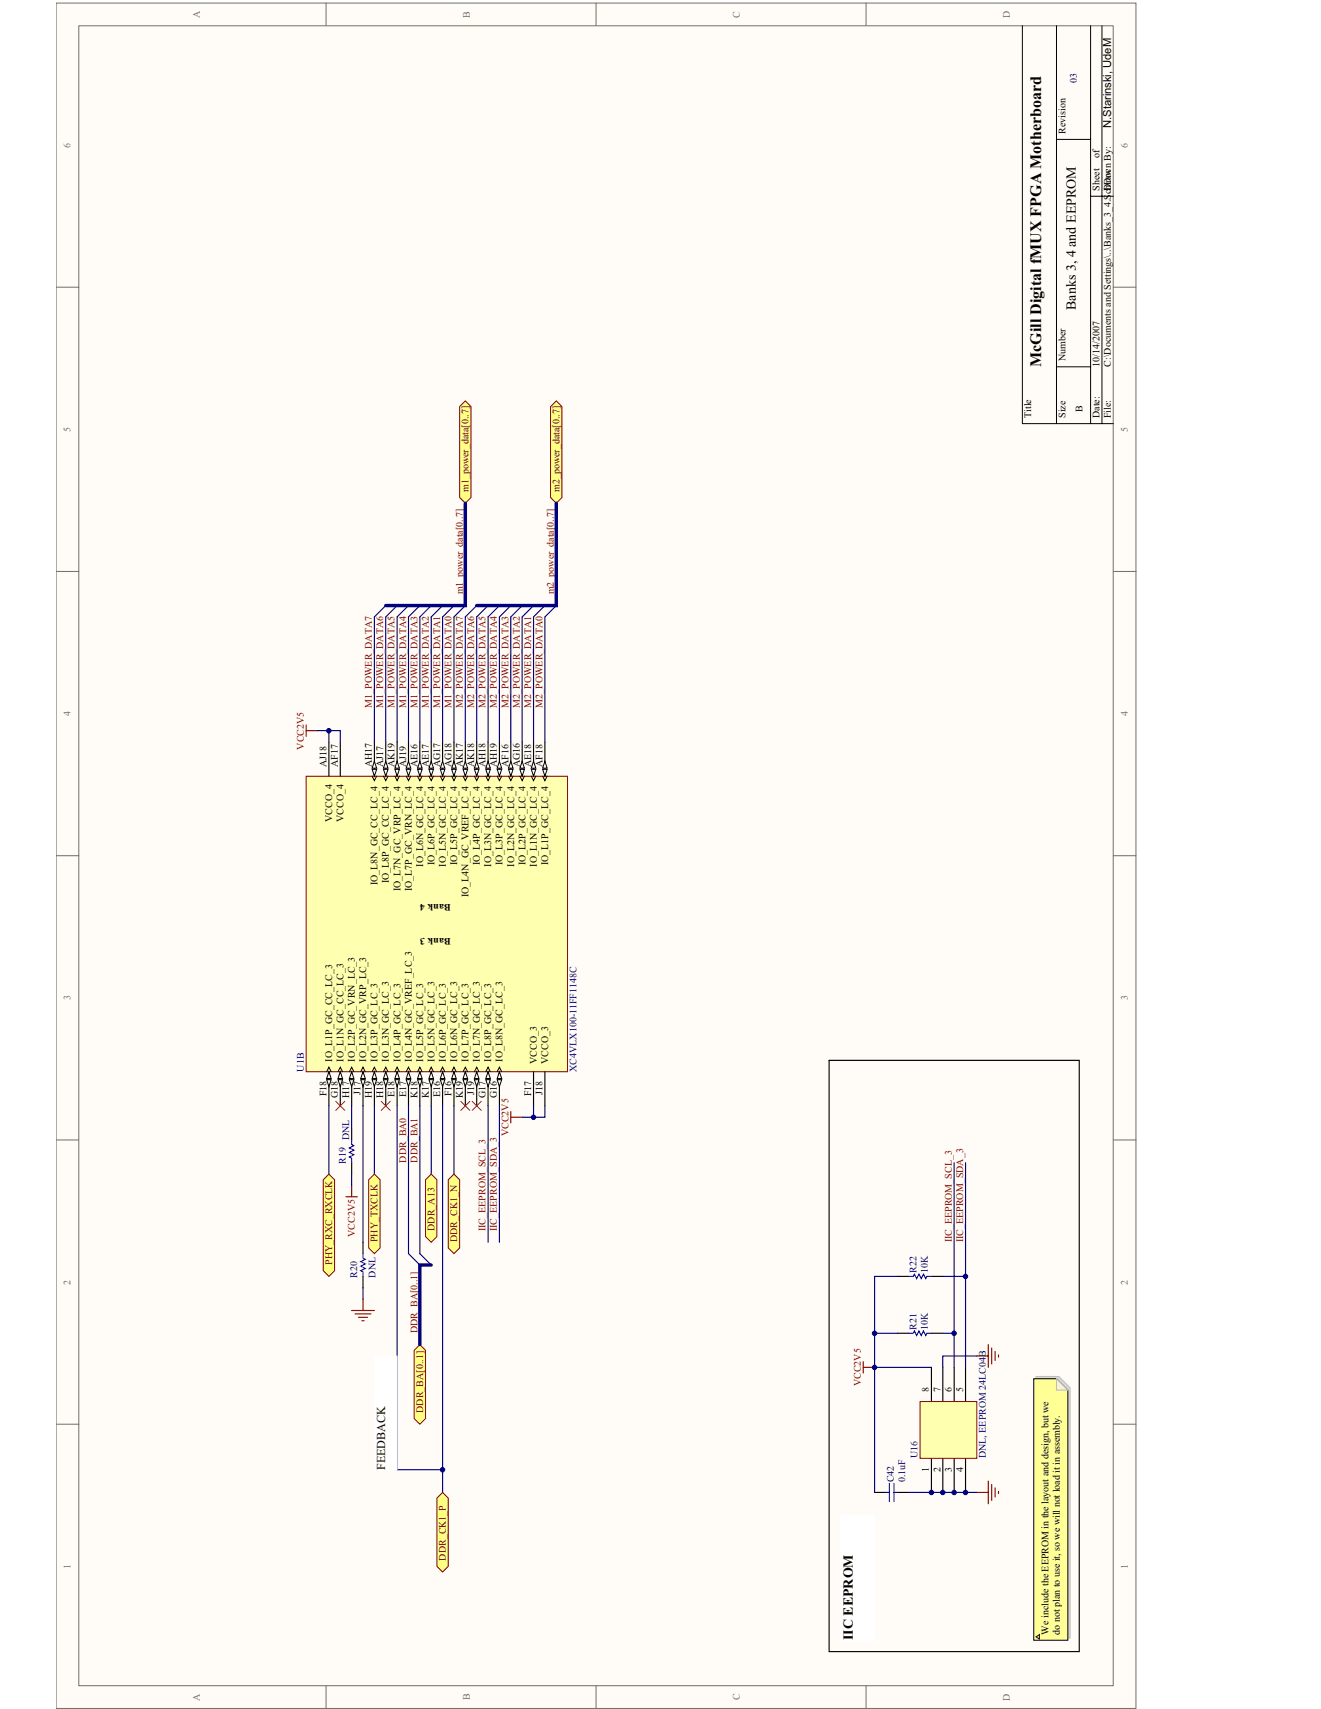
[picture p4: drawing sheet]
<svg xmlns="http://www.w3.org/2000/svg" width="216mm" height="279mm" viewBox="0 0 216 279" stroke-linecap="round" stroke-linejoin="round" font-family="sans-serif">
<g fill="#fffcf8" stroke="#716f64" stroke-width=".16">
<path d="M9.2 .5h176.5v278.8h-176.5z"/>
<path d="M12.9 4.2h169v271.4h-169z"/>
</g>
<g fill="none" stroke="#716f64" stroke-width=".16">
<path d="M53.3 .5v3.7M97.4 .5v3.7M141.5 .5v3.7M9.2 47h3.7M182 47h3.7M9.2 93.4h3.7M182 93.4h3.7M9.2 139.9h3.7M182 139.9h3.7M9.2 186.4h3.7M182 186.4h3.7M9.2 232.8h3.7"/>
<path d="M182 232.8h3.7M53.3 275.6v3.7M97.4 275.6v3.7M141.5 275.6v3.7"/>
</g>
<path d="M167.1 4.2v65.1h14.9M172.7 4.2v65.1M178.2 4.2v65.1M180.1 4.2v65.1M172.7 22.8h5.5M178.2 32.1h3.8M172.7 60h5.5" fill="none" stroke="#000" stroke-width=".16"/>
<path d="M50 126.9h42.8v48.3h-42.8z" fill="#ffffb0" stroke="#800000" stroke-width=".16"/>
<path d="M89.1 121.3v5.6" fill="none" stroke="#000" stroke-width=".19"/>
<path d="M88.7 126.9l.4 .7 .3-.7" fill="none" stroke="#000" stroke-width=".16"/>
<g fill="#fffcf8" stroke="#000" stroke-width=".16">
<path d="M88.7 125.8h.7l-.3 1.1z"/>
<path d="M89.1 124.5l.3 1.1h-.7z"/>
</g>
<path d="M87.2 121.3v5.6" fill="none" stroke="#000" stroke-width=".19"/>
<path d="M86.8 126.9l.4 .7 .4-.7" fill="none" stroke="#000" stroke-width=".16"/>
<g fill="#fffcf8" stroke="#000" stroke-width=".16">
<path d="M86.8 125.8h.8l-.4 1.1z"/>
<path d="M87.2 124.5l.4 1.1h-.8z"/>
</g>
<path d="M85.3 121.3v5.6" fill="none" stroke="#000" stroke-width=".19"/>
<path d="M85 126.9l.3 .7 .4-.7" fill="none" stroke="#000" stroke-width=".16"/>
<g fill="#fffcf8" stroke="#000" stroke-width=".16">
<path d="M85 125.8h.7l-.4 1.1z"/>
<path d="M85.3 124.5l.4 1.1h-.7z"/>
</g>
<path d="M83.5 121.3v5.6" fill="none" stroke="#000" stroke-width=".19"/>
<path d="M83.1 126.9l.4 .7 .4-.7" fill="none" stroke="#000" stroke-width=".16"/>
<g fill="#fffcf8" stroke="#000" stroke-width=".16">
<path d="M83.1 125.8h.8l-.4 1.1z"/>
<path d="M83.5 124.5l.4 1.1h-.8z"/>
</g>
<path d="M81.6 121.3v5.6" fill="none" stroke="#000" stroke-width=".19"/>
<path d="M81.3 126.9l.3 .7 .4-.7" fill="none" stroke="#000" stroke-width=".16"/>
<g fill="#fffcf8" stroke="#000" stroke-width=".16">
<path d="M81.3 125.8h.7l-.4 1.1z"/>
<path d="M81.6 124.5l.4 1.1h-.7z"/>
</g>
<path d="M79.8 121.3v5.6" fill="none" stroke="#000" stroke-width=".19"/>
<path d="M79.4 126.9l.4 .7 .3-.7" fill="none" stroke="#000" stroke-width=".16"/>
<g fill="#fffcf8" stroke="#000" stroke-width=".16">
<path d="M79.4 125.8h.7l-.3 1.1z"/>
<path d="M79.8 124.5l.3 1.1h-.7z"/>
</g>
<path d="M77.9 121.3v5.6" fill="none" stroke="#000" stroke-width=".19"/>
<path d="M77.5 126.9l.4 .7 .4-.7" fill="none" stroke="#000" stroke-width=".16"/>
<g fill="#fffcf8" stroke="#000" stroke-width=".16">
<path d="M77.5 125.8h.8l-.4 1.1z"/>
<path d="M77.9 124.5l.4 1.1h-.8z"/>
</g>
<path d="M76.1 121.3v5.6" fill="none" stroke="#000" stroke-width=".19"/>
<path d="M75.7 126.9l.4 .7 .3-.7" fill="none" stroke="#000" stroke-width=".16"/>
<g fill="#fffcf8" stroke="#000" stroke-width=".16">
<path d="M75.7 125.8h.7l-.3 1.1z"/>
<path d="M76.1 124.5l.3 1.1h-.7z"/>
</g>
<path d="M74.2 121.3v5.6" fill="none" stroke="#000" stroke-width=".19"/>
<path d="M73.8 126.9l.4 .7 .4-.7" fill="none" stroke="#000" stroke-width=".16"/>
<g fill="#fffcf8" stroke="#000" stroke-width=".16">
<path d="M73.8 125.8h.8l-.4 1.1z"/>
<path d="M74.2 124.5l.4 1.1h-.8z"/>
</g>
<path d="M72.3 121.3v5.6" fill="none" stroke="#000" stroke-width=".19"/>
<path d="M72 126.9l.3 .7 .4-.7" fill="none" stroke="#000" stroke-width=".16"/>
<g fill="#fffcf8" stroke="#000" stroke-width=".16">
<path d="M72 125.8h.7l-.4 1.1z"/>
<path d="M72.3 124.5l.4 1.1h-.7z"/>
</g>
<path d="M70.5 121.3v5.6" fill="none" stroke="#000" stroke-width=".19"/>
<path d="M70.1 126.9l.4 .7 .3-.7" fill="none" stroke="#000" stroke-width=".16"/>
<g fill="#fffcf8" stroke="#000" stroke-width=".16">
<path d="M70.1 125.8h.7l-.3 1.1z"/>
<path d="M70.5 124.5l.3 1.1h-.7z"/>
</g>
<path d="M68.6 121.3v5.6" fill="none" stroke="#000" stroke-width=".19"/>
<path d="M68.2 126.9l.4 .7 .4-.7" fill="none" stroke="#000" stroke-width=".16"/>
<g fill="#fffcf8" stroke="#000" stroke-width=".16">
<path d="M68.2 125.8h.8l-.4 1.1z"/>
<path d="M68.6 124.5l.4 1.1h-.8z"/>
</g>
<path d="M66.8 121.3v5.6" fill="none" stroke="#000" stroke-width=".19"/>
<path d="M66.4 126.9l.4 .7 .3-.7" fill="none" stroke="#000" stroke-width=".16"/>
<g fill="#fffcf8" stroke="#000" stroke-width=".16">
<path d="M66.4 125.8h.7l-.3 1.1z"/>
<path d="M66.8 124.5l.3 1.1h-.7z"/>
</g>
<path d="M64.9 121.3v5.6" fill="none" stroke="#000" stroke-width=".19"/>
<path d="M64.5 126.9l.4 .7 .4-.7" fill="none" stroke="#000" stroke-width=".16"/>
<g fill="#fffcf8" stroke="#000" stroke-width=".16">
<path d="M64.5 125.8h.8l-.4 1.1z"/>
<path d="M64.9 124.5l.4 1.1h-.8z"/>
</g>
<path d="M63 121.3v5.6" fill="none" stroke="#000" stroke-width=".19"/>
<path d="M62.7 126.9l.3 .7 .4-.7" fill="none" stroke="#000" stroke-width=".16"/>
<g fill="#fffcf8" stroke="#000" stroke-width=".16">
<path d="M62.7 125.8h.7l-.4 1.1z"/>
<path d="M63 124.5l.4 1.1h-.7z"/>
</g>
<path d="M61.2 121.3v5.6" fill="none" stroke="#000" stroke-width=".19"/>
<path d="M60.8 126.9l.4 .7 .4-.7" fill="none" stroke="#000" stroke-width=".16"/>
<g fill="#fffcf8" stroke="#000" stroke-width=".16">
<path d="M60.8 125.8h.8l-.4 1.1z"/>
<path d="M61.2 124.5l.4 1.1h-.8z"/>
</g>
<path d="M53.8 121.3v5.6M55.6 121.3v5.6M53.8 175.2v5.6" fill="none" stroke="#000" stroke-width=".19"/>
<path d="M53.4 175.2l.4-.7 .3 .7" fill="none" stroke="#000" stroke-width=".16"/>
<g fill="#fffcf8" stroke="#000" stroke-width=".16">
<path d="M53.8 175.2l.3 1.1h-.7z"/>
<path d="M53.4 176.5h.7l-.3 1.1z"/>
</g>
<path d="M55.6 175.2v5.6" fill="none" stroke="#000" stroke-width=".19"/>
<path d="M55.2 175.2l.4-.7 .4 .7" fill="none" stroke="#000" stroke-width=".16"/>
<g fill="#fffcf8" stroke="#000" stroke-width=".16">
<path d="M55.6 175.2l.4 1.1h-.8z"/>
<path d="M55.2 176.5h.8l-.4 1.1z"/>
</g>
<path d="M57.5 175.2v5.6" fill="none" stroke="#000" stroke-width=".19"/>
<path d="M57.1 175.2l.4-.7 .3 .7" fill="none" stroke="#000" stroke-width=".16"/>
<g fill="#fffcf8" stroke="#000" stroke-width=".16">
<path d="M57.5 175.2l.3 1.1h-.7z"/>
<path d="M57.1 176.5h.7l-.3 1.1z"/>
</g>
<path d="M59.3 175.2v5.6" fill="none" stroke="#000" stroke-width=".19"/>
<path d="M59 175.2l.3-.7 .4 .7" fill="none" stroke="#000" stroke-width=".16"/>
<g fill="#fffcf8" stroke="#000" stroke-width=".16">
<path d="M59.3 175.2l.4 1.1h-.7z"/>
<path d="M59 176.5h.7l-.4 1.1z"/>
</g>
<path d="M61.2 175.2v5.6" fill="none" stroke="#000" stroke-width=".19"/>
<path d="M60.8 175.2l.4-.7 .4 .7" fill="none" stroke="#000" stroke-width=".16"/>
<g fill="#fffcf8" stroke="#000" stroke-width=".16">
<path d="M61.2 175.2l.4 1.1h-.8z"/>
<path d="M60.8 176.5h.8l-.4 1.1z"/>
</g>
<path d="M63 175.2v5.6" fill="none" stroke="#000" stroke-width=".19"/>
<path d="M62.7 175.2l.3-.7 .4 .7" fill="none" stroke="#000" stroke-width=".16"/>
<g fill="#fffcf8" stroke="#000" stroke-width=".16">
<path d="M63 175.2l.4 1.1h-.7z"/>
<path d="M62.7 176.5h.7l-.4 1.1z"/>
</g>
<path d="M64.9 175.2v5.6" fill="none" stroke="#000" stroke-width=".19"/>
<path d="M64.5 175.2l.4-.7 .4 .7" fill="none" stroke="#000" stroke-width=".16"/>
<g fill="#fffcf8" stroke="#000" stroke-width=".16">
<path d="M64.9 175.2l.4 1.1h-.8z"/>
<path d="M64.5 176.5h.8l-.4 1.1z"/>
</g>
<path d="M66.8 175.2v5.6" fill="none" stroke="#000" stroke-width=".19"/>
<path d="M66.4 175.2l.4-.7 .3 .7" fill="none" stroke="#000" stroke-width=".16"/>
<g fill="#fffcf8" stroke="#000" stroke-width=".16">
<path d="M66.8 175.2l.3 1.1h-.7z"/>
<path d="M66.4 176.5h.7l-.3 1.1z"/>
</g>
<path d="M68.6 175.2v5.6" fill="none" stroke="#000" stroke-width=".19"/>
<path d="M68.2 175.2l.4-.7 .4 .7" fill="none" stroke="#000" stroke-width=".16"/>
<g fill="#fffcf8" stroke="#000" stroke-width=".16">
<path d="M68.6 175.2l.4 1.1h-.8z"/>
<path d="M68.2 176.5h.8l-.4 1.1z"/>
</g>
<path d="M70.5 175.2v5.6" fill="none" stroke="#000" stroke-width=".19"/>
<path d="M70.1 175.2l.4-.7 .3 .7" fill="none" stroke="#000" stroke-width=".16"/>
<g fill="#fffcf8" stroke="#000" stroke-width=".16">
<path d="M70.5 175.2l.3 1.1h-.7z"/>
<path d="M70.1 176.5h.7l-.3 1.1z"/>
</g>
<path d="M72.3 175.2v5.6" fill="none" stroke="#000" stroke-width=".19"/>
<path d="M72 175.2l.3-.7 .4 .7" fill="none" stroke="#000" stroke-width=".16"/>
<g fill="#fffcf8" stroke="#000" stroke-width=".16">
<path d="M72.3 175.2l.4 1.1h-.7z"/>
<path d="M72 176.5h.7l-.4 1.1z"/>
</g>
<path d="M74.2 175.2v5.6" fill="none" stroke="#000" stroke-width=".19"/>
<path d="M73.8 175.2l.4-.7 .4 .7" fill="none" stroke="#000" stroke-width=".16"/>
<g fill="#fffcf8" stroke="#000" stroke-width=".16">
<path d="M74.2 175.2l.4 1.1h-.8z"/>
<path d="M73.8 176.5h.8l-.4 1.1z"/>
</g>
<path d="M76.1 175.2v5.6" fill="none" stroke="#000" stroke-width=".19"/>
<path d="M75.7 175.2l.4-.7 .3 .7" fill="none" stroke="#000" stroke-width=".16"/>
<g fill="#fffcf8" stroke="#000" stroke-width=".16">
<path d="M76.1 175.2l.3 1.1h-.7z"/>
<path d="M75.7 176.5h.7l-.3 1.1z"/>
</g>
<path d="M77.9 175.2v5.6" fill="none" stroke="#000" stroke-width=".19"/>
<path d="M77.5 175.2l.4-.7 .4 .7" fill="none" stroke="#000" stroke-width=".16"/>
<g fill="#fffcf8" stroke="#000" stroke-width=".16">
<path d="M77.9 175.2l.4 1.1h-.8z"/>
<path d="M77.5 176.5h.8l-.4 1.1z"/>
</g>
<path d="M79.8 175.2v5.6" fill="none" stroke="#000" stroke-width=".19"/>
<path d="M79.4 175.2l.4-.7 .3 .7" fill="none" stroke="#000" stroke-width=".16"/>
<g fill="#fffcf8" stroke="#000" stroke-width=".16">
<path d="M79.8 175.2l.3 1.1h-.7z"/>
<path d="M79.4 176.5h.7l-.3 1.1z"/>
</g>
<path d="M81.6 175.2v5.6" fill="none" stroke="#000" stroke-width=".19"/>
<path d="M81.3 175.2l.3-.7 .4 .7" fill="none" stroke="#000" stroke-width=".16"/>
<g fill="#fffcf8" stroke="#000" stroke-width=".16">
<path d="M81.6 175.2l.4 1.1h-.7z"/>
<path d="M81.3 176.5h.7l-.4 1.1z"/>
</g>
<g fill="none" stroke="#000" stroke-width=".19">
<path d="M87.2 175.2v5.6M89.1 175.2v5.6M57.5 184.5v1.9M57.5 190.1v1.8M59.3 203.1v1.9M59.3 208.7v1.8M152.2 223.5v5.6M152.2 238.4v5.6M154.1 223.5v5.6M154.1 238.4v5.6M155.9 223.5v5.6M155.9 238.4v5.6"/>
<path d="M157.8 223.5v5.6M157.8 238.4v5.6"/>
</g>
<path d="M50 118.5v1.9M50 119.4h1.9M56.5 195.7h1.9M57.5 193.8v1.9M83.5 181.7v1.9M83.5 182.7h1.8M57.5 214.3h3.7M58 214.8h2.6M58.6 215.4h1.5M59.1 215.9h.4M59.3 212.4v1.9" fill="none" stroke="#800000" stroke-width=".19"/>
<g fill="none" stroke="#000080" stroke-width=".19">
<path d="M51.9 119.4h3.7v1.9M53.8 119.4v1.9M53.8 180.8v11.1M57.5 180.8v3.7M57.5 191.9v1.9M59.3 180.8v22.3M61.2 180.8v11.1M70.5 180.8v11.1M72.3 180.8v63.2M74.2 180.8v11.1M79.8 180.8v22.3M81.6 180.8v22.3"/>
<path d="M87.2 180.8v1.9M89.1 180.8v1.9h-3.8M59.3 210.5v1.9"/>
</g>
<path d="M54.9 180l1.5 1.5M56.4 180l-1.5 1.5M62.3 180l1.5 1.5M63.8 180l-1.5 1.5M75.3 180l1.5 1.5M76.8 180l-1.5 1.5M77.2 180l1.5 1.5M78.7 180l-1.5 1.5" fill="none" stroke="#f00" stroke-width=".16"/>
<path d="M57.5 186.4v.7l.3 .2-.7 .4 .7 .3-.7 .4 .7 .4-.7 .4 .4 .1v.8M59.3 205v.7l.4 .2-.7 .4 .7 .3-.7 .4 .7 .4-.7 .3 .3 .2v.8" fill="none" stroke="#00f" stroke-width=".19"/>
<path d="M150.4 229.1h9.2v9.3h-9.2z" fill="#ffffb0" stroke="#800000" stroke-width=".16"/>
<path d="M161.5 219.8v3.7M141.1 222.6v1.9M141.1 223.5h1.8M159.7 221.7h1.8M162.1 220.4v2.6M162.6 220.9v1.5M163.2 221.5v.4M159.7 244h1.8M161.5 242.1v3.8M162.1 242.7v2.6M162.6 243.2v1.5M163.2 243.8v.4" fill="none" stroke="#800000" stroke-width=".19"/>
<g fill="none" stroke="#000080" stroke-width=".19">
<path d="M63 99l-1.8 1.9v20.4M64.9 99l-1.9 1.9v20.4M66.8 99l-1.9 1.9v20.4M68.6 99l-1.8 1.9v20.4M70.5 99l-1.9 1.9v20.4M72.3 99l-1.8 1.9v20.4M74.2 99l-1.9 1.9v20.4M76.1 99l-1.9 1.9v20.4M77.9 99l-1.8 1.9v20.4M79.8 99l-1.9 1.9v20.4M81.6 99l-1.8 1.9v20.4M83.5 99l-1.9 1.9v20.4"/>
<path d="M85.3 99l-1.8 1.9v20.4M87.2 99l-1.9 1.9v20.4M89.1 99l-1.9 1.9v20.4M90.9 99l-1.8 1.9v20.4M155.9 190.1v33.4M157.8 190.1v33.4M146.7 218h-3.8v5.5M146.7 208.7h-3.8v9.3M154.1 218h1.8M154.1 208.7h3.7M152.2 223.5h-9.3v20.5M159.7 221.7h-5.6v1.8"/>
<path d="M148.5 244h11.2"/>
</g>
<path d="M146.7 218h1.8M146.7 208.7h1.8M152.2 218h1.9M152.2 208.7h1.9M142.9 244h1.9M146.7 244h1.8" fill="none" stroke="#000" stroke-width=".19"/>
<path d="M148.5 218h.8l.1-.4 .4 .7 .4-.7 .4 .7 .3-.7 .4 .7 .2-.3h.7M148.5 208.7h.8l.1-.4 .4 .7 .4-.7 .4 .7 .3-.7 .4 .7 .2-.3h.7M144.8 244h.6M145.4 242.5v3M146.1 242.5v3M146.1 244h.6" fill="none" stroke="#00f" stroke-width=".19"/>
<g fill="#ffff80" stroke="#800000" stroke-width=".16">
<path d="M76.1 65.5l.9 1v14.8l-.9 1-1-1v-14.8z" fill-rule="evenodd"/>
<path d="M90.9 65.5l.9 1v14.8l-.9 1-.9-1v-14.8z" fill-rule="evenodd"/>
</g>
<path d="M76.1 82.3v16.7h-13.1M90.9 82.3v16.7h-13" fill="none" stroke="#000080" stroke-width=".56"/>
<g fill="#ffff80" stroke="#800000" stroke-width=".16">
<path d="M53.8 191.9l.9 1v14.8l-.9 1-1-1v-14.8z" fill-rule="evenodd"/>
<path d="M61.2 191.9l.9 1v11.1l-.9 1-.9-1v-11.1z" fill-rule="evenodd"/>
<path d="M68.6 219.8l.9 1v11.1l-.9 .9-.9-.9v-11.1z" fill-rule="evenodd"/>
<path d="M70.5 191.9l.9 1v9.3l-.9 .9-1-.9v-9.3z" fill-rule="evenodd"/>
<path d="M72.3 244l1 .9v11.2l-1 .9-.9-.9v-11.2z" fill-rule="evenodd"/>
<path d="M74.2 191.9l.9 1v11.1l-.9 1-.9-1v-11.1z" fill-rule="evenodd"/>
</g>
<path d="M64.9 180.8v59.5h7.4M66.8 180.8v24.2l1.8 1.8M68.6 180.8v24.2l1.9 1.8" fill="none" stroke="#000080" stroke-width=".19"/>
<path d="M70.5 206.8h-1.9v13" fill="none" stroke="#000080" stroke-width=".56"/>
<g fill="#fff" stroke="#fff" stroke-width=".16">
<path d="M61.2 221.7h3.7v18.6h-3.7z"/>
<path d="M137.4 247.7h5.5v20.5h-5.5z"/>
</g>
<path d="M135.5 173.4h40.9v96.6h-40.9z" fill="none" stroke="#000" stroke-width=".19"/>
<path d="M169.3 225h3.7l1.9 1.9v40.9h-5.6z" fill-rule="evenodd" fill="#e0ddd7" stroke="#bfbdba" stroke-width=".16"/>
<path d="M169 225.4h3.7l1.8 1.9v40.9h-5.5z" fill-rule="evenodd" fill="#ffff96" stroke="#000" stroke-width=".16"/>
<path d="M172.7 225.4l1.8 1.9h-1.8z" fill="#f2f0d8" stroke="#bfbdba" stroke-width=".16"/>
<path d="M169.3 267.6l.6-.4v.8z" fill="#ffcc78" stroke="#300" stroke-width=".16"/>
<g fill="#000080" stroke="#000080" stroke-width=".16">
<circle cx="157.8" cy="244" r=".36"/>
<circle cx="155.9" cy="244" r=".36"/>
<circle cx="154.1" cy="244" r=".36"/>
<circle cx="152.2" cy="244" r=".36"/>
<circle cx="72.3" cy="240.3" r=".36"/>
<circle cx="142.9" cy="223.6" r=".36"/>
<circle cx="155.9" cy="218" r=".36"/>
<circle cx="142.9" cy="218" r=".36"/>
<circle cx="157.8" cy="208.7" r=".36"/>
<circle cx="87.2" cy="182.7" r=".36"/>
<circle cx="53.7" cy="119.5" r=".36"/>
</g>
<text font-size="2.6" x="170.2" y="60" transform="rotate(-90 170.2 60)">McGill Digital fMUX FPGA Motherboard</text>
<g font-size="2.3">
<text x="175.8" y="50.7" transform="rotate(-90 175.8 50.7)">Banks 3, 4 and EEPROM</text>
<text x="139.4" y="268.2" transform="rotate(-90 139.4 268.2)">IIC EEPROM</text>
</g>
<text font-size="2" x="63" y="240.3" transform="rotate(-90 63 240.3)">FEEDBACK</text>
<text font-size="1.8" x="181.6" y="20.9" transform="rotate(-90 181.6 20.9)">N.Starinski, UdeM</text>
<g font-size="1.6" fill="#716f64">
<text x="32.7" y="2.9" transform="rotate(-90 32.7 2.9)">A</text>
<text x="76.8" y="2.9" transform="rotate(-90 76.8 2.9)">B</text>
<text x="120.9" y="2.9" transform="rotate(-90 120.9 2.9)">C</text>
<text x="165.1" y="2.9" transform="rotate(-90 165.1 2.9)">D</text>
<text x="11.5" y="24.1" transform="rotate(-90 11.5 24.1)">6</text>
<text x="184.3" y="24.1" transform="rotate(-90 184.3 24.1)">6</text>
<text x="11.5" y="70.6" transform="rotate(-90 11.5 70.6)">5</text>
<text x="184.3" y="70.6" transform="rotate(-90 184.3 70.6)">5</text>
<text x="11.5" y="117.1" transform="rotate(-90 11.5 117.1)">4</text>
<text x="184.3" y="117.1" transform="rotate(-90 184.3 117.1)">4</text>
<text x="11.5" y="163.5" transform="rotate(-90 11.5 163.5)">3</text>
<text x="184.3" y="163.5" transform="rotate(-90 184.3 163.5)">3</text>
<text x="11.5" y="210" transform="rotate(-90 11.5 210)">2</text>
<text x="184.3" y="210" transform="rotate(-90 184.3 210)">2</text>
<text x="11.5" y="256.5" transform="rotate(-90 11.5 256.5)">1</text>
<text x="184.3" y="256.5" transform="rotate(-90 184.3 256.5)">1</text>
<text x="32.7" y="278" transform="rotate(-90 32.7 278)">A</text>
<text x="76.8" y="278" transform="rotate(-90 76.8 278)">B</text>
<text x="120.9" y="278" transform="rotate(-90 120.9 278)">C</text>
<text x="165.1" y="278" transform="rotate(-90 165.1 278)">D</text>
</g>
<g font-size="1.6" fill="#000080">
<text x="176" y="13.5" transform="rotate(-90 176 13.5)">03</text>
<text x="49.6" y="175.2" transform="rotate(-90 49.6 175.2)">U1B</text>
<text x="94.2" y="175.2" transform="rotate(-90 94.2 175.2)">XC4VLX100-11FF1148C</text>
<text x="56.5" y="190.3" transform="rotate(-90 56.5 190.3)">R19</text>
<text x="57.1" y="186.4" transform="rotate(-90 57.1 186.4)">DNL</text>
<text x="58.4" y="208.9" transform="rotate(-90 58.4 208.9)">R20</text>
<text x="61.3" y="208.9" transform="rotate(-90 61.3 208.9)">DNL</text>
<text x="149.8" y="208.1" transform="rotate(-90 149.8 208.1)">R22</text>
<text x="151.6" y="208.1" transform="rotate(-90 151.6 208.1)">10K</text>
<text x="149.8" y="217.4" transform="rotate(-90 149.8 217.4)">R21</text>
<text x="151.6" y="217.4" transform="rotate(-90 151.6 217.4)">10K</text>
<text x="150" y="238.4" transform="rotate(-90 150 238.4)">U16</text>
<text x="161.1" y="238.4" transform="rotate(-90 161.1 238.4)">DNL, EEPROM 24LC04B</text>
<text x="146.1" y="242.3" transform="rotate(-90 146.1 242.3)">C42</text>
<text x="147.9" y="242.3" transform="rotate(-90 147.9 242.3)">0.1uF</text>
</g>
<g font-size="1.6">
<text x="174.1" y="21.9" transform="rotate(-90 174.1 21.9)">Revision</text>
<text x="179.7" y="25.9" transform="rotate(-90 179.7 25.9)">of</text>
<text x="179.7" y="31.2" transform="rotate(-90 179.7 31.2)">Sheet</text>
<text x="181.6" y="31.2" transform="rotate(-90 181.6 31.2)">Drawn By:</text>
<text x="174.1" y="59" transform="rotate(-90 174.1 59)">Number</text>
<text x="179.7" y="60" transform="rotate(-90 179.7 60)">10/14/2007</text>
<text x="181.6" y="60" transform="rotate(-90 181.6 60)">C:\Documents and Settings\..\Banks_3_4.SchDoc</text>
<text x="168.6" y="68.3" transform="rotate(-90 168.6 68.3)">Title</text>
<text x="174.1" y="68.3" transform="rotate(-90 174.1 68.3)">Size</text>
<text x="176.9" y="67.4" transform="rotate(-90 176.9 67.4)">B</text>
<text x="179.7" y="68.3" transform="rotate(-90 179.7 68.3)">Date:</text>
<text x="181.6" y="68.3" transform="rotate(-90 181.6 68.3)">File:</text>
<text x="53.4" y="125.4" transform="rotate(-90 53.4 125.4)">AJ18</text>
<text x="55.2" y="125.4" transform="rotate(-90 55.2 125.4)">AF17</text>
<text x="60.8" y="125.4" transform="rotate(-90 60.8 125.4)">AH17</text>
<text x="62.6" y="125.4" transform="rotate(-90 62.6 125.4)">AJ17</text>
<text x="64.5" y="125.4" transform="rotate(-90 64.5 125.4)">AK19</text>
<text x="66.4" y="125.4" transform="rotate(-90 66.4 125.4)">AJ19</text>
<text x="68.2" y="125.4" transform="rotate(-90 68.2 125.4)">AE16</text>
<text x="70.1" y="125.4" transform="rotate(-90 70.1 125.4)">AE17</text>
<text x="71.9" y="125.4" transform="rotate(-90 71.9 125.4)">AG17</text>
<text x="73.8" y="125.4" transform="rotate(-90 73.8 125.4)">AG18</text>
<text x="75.7" y="125.4" transform="rotate(-90 75.7 125.4)">AK17</text>
<text x="77.5" y="125.4" transform="rotate(-90 77.5 125.4)">AK18</text>
<text x="79.4" y="125.4" transform="rotate(-90 79.4 125.4)">AH18</text>
<text x="81.2" y="125.4" transform="rotate(-90 81.2 125.4)">AH19</text>
<text x="83.1" y="125.4" transform="rotate(-90 83.1 125.4)">AF16</text>
<text x="84.9" y="125.4" transform="rotate(-90 84.9 125.4)">AG16</text>
<text x="86.8" y="125.4" transform="rotate(-90 86.8 125.4)">AE18</text>
<text x="88.7" y="125.4" transform="rotate(-90 88.7 125.4)">AF18</text>
<text x="54.3" y="134.4" transform="rotate(-90 54.3 134.4)">VCCO_4</text>
<text x="56.1" y="134.4" transform="rotate(-90 56.1 134.4)">VCCO_4</text>
<text x="69.1" y="141.7" transform="rotate(-90 69.1 141.7)">IO_L6N_GC_LC_4</text>
<text x="71" y="141.4" transform="rotate(-90 71 141.4)">IO_L6P_GC_LC_4</text>
<text x="72.9" y="141.7" transform="rotate(-90 72.9 141.7)">IO_L5N_GC_LC_4</text>
<text x="74.7" y="141.4" transform="rotate(-90 74.7 141.4)">IO_L5P_GC_LC_4</text>
<text x="78.4" y="141.4" transform="rotate(-90 78.4 141.4)">IO_L4P_GC_LC_4</text>
<text x="80.3" y="141.7" transform="rotate(-90 80.3 141.7)">IO_L3N_GC_LC_4</text>
<text x="82.2" y="141.4" transform="rotate(-90 82.2 141.4)">IO_L3P_GC_LC_4</text>
<text x="84" y="141.7" transform="rotate(-90 84 141.7)">IO_L2N_GC_LC_4</text>
<text x="85.9" y="141.4" transform="rotate(-90 85.9 141.4)">IO_L2P_GC_LC_4</text>
<text x="87.7" y="141.7" transform="rotate(-90 87.7 141.7)">IO_L1N_GC_LC_4</text>
<text x="89.6" y="141.4" transform="rotate(-90 89.6 141.4)">IO_L1P_GC_LC_4</text>
<text x="61.7" y="144.7" transform="rotate(-90 61.7 144.7)">IO_L8N_GC_CC_LC_4</text>
<text x="63.6" y="144.4" transform="rotate(-90 63.6 144.4)">IO_L8P_GC_CC_LC_4</text>
<text x="65.4" y="145.7" transform="rotate(-90 65.4 145.7)">IO_L7N_GC_VRP_LC_4</text>
<text x="67.3" y="145.7" transform="rotate(-90 67.3 145.7)">IO_L7P_GC_VRN_LC_4</text>
<text x="73.7" y="147.8" transform="rotate(-180 73.7 147.8)">Bank 4</text>
<text x="76.6" y="146.7" transform="rotate(-90 76.6 146.7)">IO_L4N_GC_VREF_LC_4</text>
<text x="73.7" y="153.4" transform="rotate(-180 73.7 153.4)">Bank 3</text>
<text x="54.3" y="173.5" transform="rotate(-90 54.3 173.5)">IO_L1P_GC_CC_LC_3</text>
<text x="56.1" y="173.5" transform="rotate(-90 56.1 173.5)">IO_L1N_GC_CC_LC_3</text>
<text x="58" y="173.5" transform="rotate(-90 58 173.5)">IO_L2P_GC_VRN_LC_3</text>
<text x="59.9" y="173.5" transform="rotate(-90 59.9 173.5)">IO_L2N_GC_VRP_LC_3</text>
<text x="61.7" y="173.5" transform="rotate(-90 61.7 173.5)">IO_L3P_GC_LC_3</text>
<text x="63.6" y="173.5" transform="rotate(-90 63.6 173.5)">IO_L3N_GC_LC_3</text>
<text x="65.4" y="173.5" transform="rotate(-90 65.4 173.5)">IO_L4P_GC_LC_3</text>
<text x="67.3" y="173.5" transform="rotate(-90 67.3 173.5)">IO_L4N_GC_VREF_LC_3</text>
<text x="69.1" y="173.5" transform="rotate(-90 69.1 173.5)">IO_L5P_GC_LC_3</text>
<text x="71" y="173.5" transform="rotate(-90 71 173.5)">IO_L5N_GC_LC_3</text>
<text x="72.9" y="173.5" transform="rotate(-90 72.9 173.5)">IO_L6P_GC_LC_3</text>
<text x="74.7" y="173.5" transform="rotate(-90 74.7 173.5)">IO_L6N_GC_LC_3</text>
<text x="76.6" y="173.5" transform="rotate(-90 76.6 173.5)">IO_L7P_GC_LC_3</text>
<text x="78.4" y="173.5" transform="rotate(-90 78.4 173.5)">IO_L7N_GC_LC_3</text>
<text x="80.3" y="173.5" transform="rotate(-90 80.3 173.5)">IO_L8P_GC_LC_3</text>
<text x="82.2" y="173.5" transform="rotate(-90 82.2 173.5)">IO_L8N_GC_LC_3</text>
<text x="87.7" y="173.9" transform="rotate(-90 87.7 173.9)">VCCO_3</text>
<text x="89.6" y="173.9" transform="rotate(-90 89.6 173.9)">VCCO_3</text>
<text x="53.4" y="179.2" transform="rotate(-90 53.4 179.2)">F18</text>
<text x="55.2" y="179.5" transform="rotate(-90 55.2 179.5)">G18</text>
<text x="57.1" y="179.5" transform="rotate(-90 57.1 179.5)">H17</text>
<text x="58.9" y="179" transform="rotate(-90 58.9 179)">J17</text>
<text x="60.8" y="179.5" transform="rotate(-90 60.8 179.5)">H19</text>
<text x="62.6" y="179.5" transform="rotate(-90 62.6 179.5)">H18</text>
<text x="64.5" y="179.3" transform="rotate(-90 64.5 179.3)">E18</text>
<text x="66.4" y="179.3" transform="rotate(-90 66.4 179.3)">E17</text>
<text x="68.2" y="179.5" transform="rotate(-90 68.2 179.5)">K18</text>
<text x="70.1" y="179.5" transform="rotate(-90 70.1 179.5)">K17</text>
<text x="71.9" y="179.3" transform="rotate(-90 71.9 179.3)">E16</text>
<text x="73.8" y="179.2" transform="rotate(-90 73.8 179.2)">F16</text>
<text x="75.7" y="179.5" transform="rotate(-90 75.7 179.5)">K19</text>
<text x="77.5" y="179" transform="rotate(-90 77.5 179)">J19</text>
<text x="79.4" y="179.5" transform="rotate(-90 79.4 179.5)">G17</text>
<text x="81.2" y="179.5" transform="rotate(-90 81.2 179.5)">G16</text>
<text x="86.8" y="179.2" transform="rotate(-90 86.8 179.2)">F17</text>
<text x="88.7" y="179" transform="rotate(-90 88.7 179)">J18</text>
<text x="151.8" y="227.6" transform="rotate(-90 151.8 227.6)">8</text>
<text x="153.7" y="227.6" transform="rotate(-90 153.7 227.6)">7</text>
<text x="155.5" y="227.6" transform="rotate(-90 155.5 227.6)">6</text>
<text x="157.4" y="227.6" transform="rotate(-90 157.4 227.6)">5</text>
<text x="151.8" y="240.7" transform="rotate(-90 151.8 240.7)">1</text>
<text x="153.7" y="240.7" transform="rotate(-90 153.7 240.7)">2</text>
<text x="155.5" y="240.7" transform="rotate(-90 155.5 240.7)">3</text>
<text x="157.4" y="240.7" transform="rotate(-90 157.4 240.7)">4</text>
<text x="171.3" y="267.2" transform="rotate(-90 171.3 267.2)">We include the EEPROM in the layout and design, but we</text>
<text x="173.2" y="267.2" transform="rotate(-90 173.2 267.2)">do not plan to use it, so we will not load it in assembly.</text>
</g>
<g font-size="1.6" fill="#800000">
<text x="76.6" y="80.4" transform="rotate(-90 76.6 80.4)">m1_power_data[0..7]</text>
<text x="91.4" y="80.4" transform="rotate(-90 91.4 80.4)">m2_power_data[0..7]</text>
<text x="75.7" y="97.1" transform="rotate(-90 75.7 97.1)">m1_power_data[0..7]</text>
<text x="90.5" y="97.1" transform="rotate(-90 90.5 97.1)">m2_power_data[0..7]</text>
<text x="60.8" y="115.7" transform="rotate(-90 60.8 115.7)">M1_POWER_DATA7</text>
<text x="62.6" y="115.7" transform="rotate(-90 62.6 115.7)">M1_POWER_DATA6</text>
<text x="64.5" y="115.7" transform="rotate(-90 64.5 115.7)">M1_POWER_DATA5</text>
<text x="66.4" y="115.7" transform="rotate(-90 66.4 115.7)">M1_POWER_DATA4</text>
<text x="68.2" y="115.7" transform="rotate(-90 68.2 115.7)">M1_POWER_DATA3</text>
<text x="70.1" y="115.7" transform="rotate(-90 70.1 115.7)">M1_POWER_DATA2</text>
<text x="71.9" y="115.7" transform="rotate(-90 71.9 115.7)">M1_POWER_DATA1</text>
<text x="73.8" y="115.7" transform="rotate(-90 73.8 115.7)">M1_POWER_DATA0</text>
<text x="75.7" y="115.7" transform="rotate(-90 75.7 115.7)">M2_POWER_DATA7</text>
<text x="77.5" y="115.7" transform="rotate(-90 77.5 115.7)">M2_POWER_DATA6</text>
<text x="79.4" y="115.7" transform="rotate(-90 79.4 115.7)">M2_POWER_DATA5</text>
<text x="81.2" y="115.7" transform="rotate(-90 81.2 115.7)">M2_POWER_DATA4</text>
<text x="83.1" y="115.7" transform="rotate(-90 83.1 115.7)">M2_POWER_DATA3</text>
<text x="84.9" y="115.7" transform="rotate(-90 84.9 115.7)">M2_POWER_DATA2</text>
<text x="86.8" y="115.7" transform="rotate(-90 86.8 115.7)">M2_POWER_DATA1</text>
<text x="88.7" y="115.7" transform="rotate(-90 88.7 115.7)">M2_POWER_DATA0</text>
<text x="49.6" y="122.6" transform="rotate(-90 49.6 122.6)">VCC2V5</text>
<text x="83.1" y="185.8" transform="rotate(-90 83.1 185.8)">VCC2V5</text>
<text x="66.4" y="190.1" transform="rotate(-90 66.4 190.1)">DDR_BA0</text>
<text x="68.2" y="190.1" transform="rotate(-90 68.2 190.1)">DDR_BA1</text>
<text x="58" y="202.2" transform="rotate(-90 58 202.2)">VCC2V5</text>
<text x="61.7" y="203.1" transform="rotate(-90 61.7 203.1)">PHY_TXCLK</text>
<text x="71" y="201.2" transform="rotate(-90 71 201.2)">DDR_A13</text>
<text x="74.7" y="203.1" transform="rotate(-90 74.7 203.1)">DDR_CK1_N</text>
<text x="79.4" y="201.2" transform="rotate(-90 79.4 201.2)">IIC_EEPROM_SCL_3</text>
<text x="81.2" y="201.2" transform="rotate(-90 81.2 201.2)">IIC_EEPROM_SDA_3</text>
<text x="155.5" y="203.1" transform="rotate(-90 155.5 203.1)">IIC_EEPROM_SCL_3</text>
<text x="157.4" y="203.1" transform="rotate(-90 157.4 203.1)">IIC_EEPROM_SDA_3</text>
<text x="54.3" y="206.8" transform="rotate(-90 54.3 206.8)">PHY_RXC_RXCLK</text>
<text x="68.2" y="218" transform="rotate(-90 68.2 218)">DDR_BA[0..1]</text>
<text x="140.7" y="226.7" transform="rotate(-90 140.7 226.7)">VCC2V5</text>
<text x="69.1" y="231" transform="rotate(-90 69.1 231)">DDR_BA[0..1]</text>
<text x="72.9" y="255.1" transform="rotate(-90 72.9 255.1)">DDR_CK1_P</text>
</g>
</svg>
